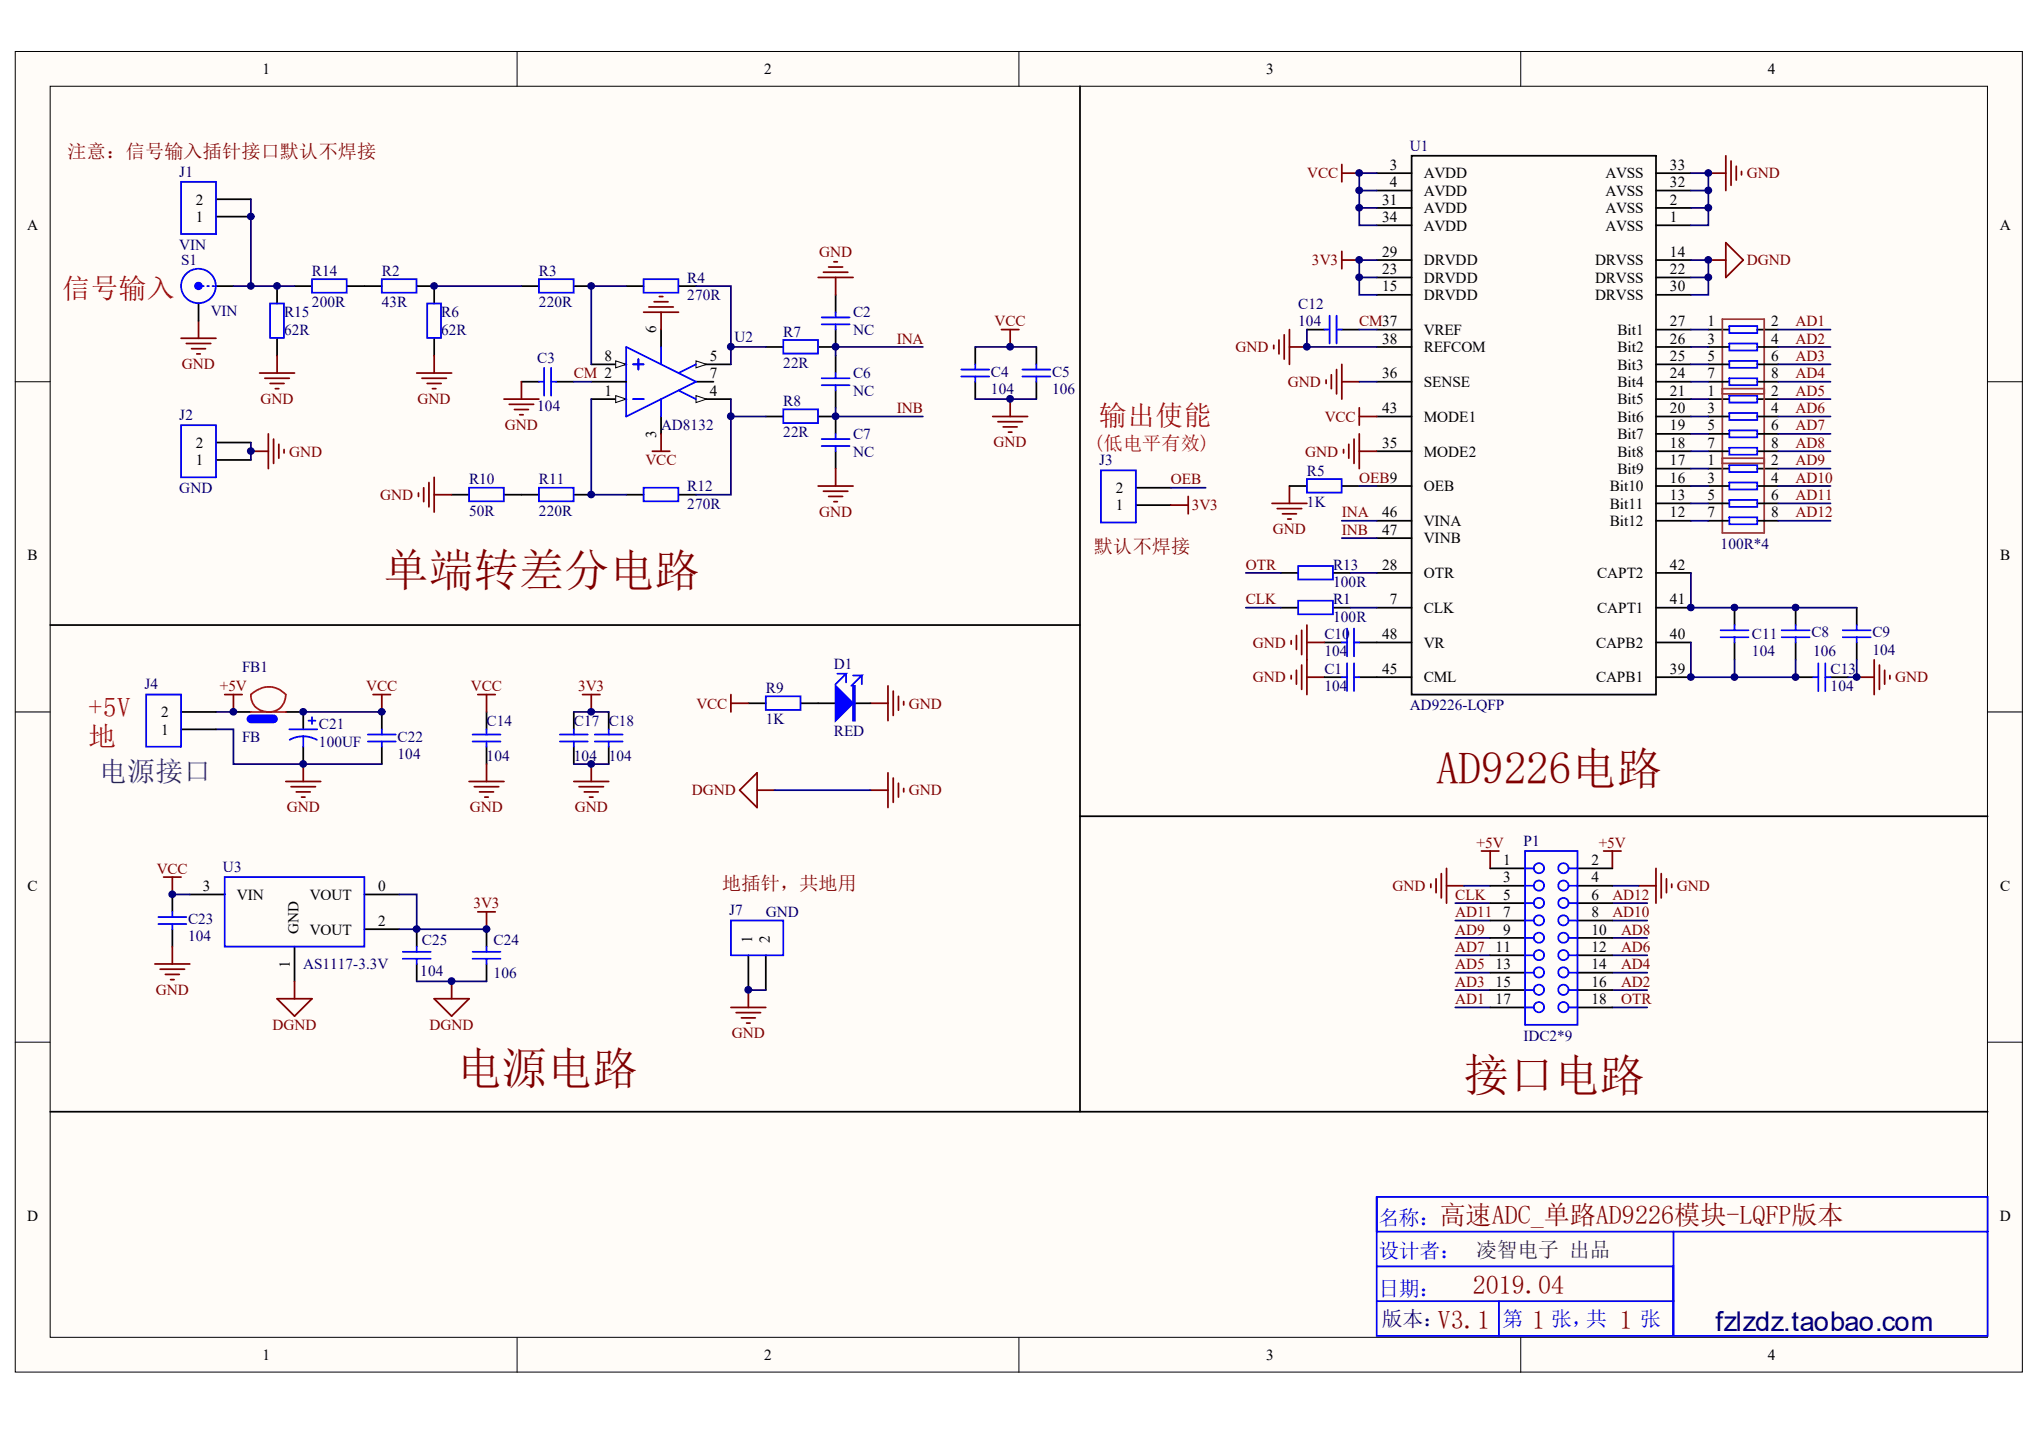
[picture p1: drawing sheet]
<svg xmlns="http://www.w3.org/2000/svg" width="288mm" height="202mm" viewBox="0 0 288 202" stroke-linecap="round" stroke-linejoin="round" font-family="sans-serif">
<g fill="#fffcf8" stroke="#000" stroke-width=".14">
<path d="M2.2 7.3h283.2v186.2h-283.2z"/>
<path d="M7.1 12.2h273.4v176.4h-273.4z"/>
</g>
<path d="M73 7.3v4.9M143.8 7.3v4.9M214.6 7.3v4.9M2.2 53.8h4.9M280.5 53.8h4.9M2.2 100.4h4.9M280.5 100.4h4.9M2.2 147h4.9M280.5 147h4.9M73 188.7v4.9M143.8 188.7v4.9M214.6 188.7v4.9" fill="none" stroke="#000" stroke-width=".14"/>
<g fill="none" stroke="#000" stroke-width=".25">
<path d="M30.5 30.6h4.9M30.5 28.1h4.9M194.3 24.4h4.9M194.3 26.9h4.9M194.3 31.8h4.9M194.3 29.3h4.9M194.3 36.7h4.9M194.3 39.1h4.9M199.2 22h34.5v76h-34.5zM233.7 24.4h4.9M233.7 26.9h4.9M233.7 31.8h4.9"/>
<path d="M233.7 29.3h4.9M233.7 36.7h4.9M233.7 39.1h4.9M28 42.8v2.5M30.5 40.4h2.4M39.1 40.4v2.4M39.1 47.7v2.5M41.6 40.4h2.4M49 40.4h4.9M58.8 40.4h2.5v2.4M61.3 47.7v2.5M73.6 53.8h2.4"/>
<path d="M78.5 53.8h2.5M83.4 56.3h5M194.3 53.8h4.9M194.3 46.5h4.9M194.3 48.9h4.9M194.3 58.8h4.9M194.3 41.6h4.9M233.7 53.8h4.9M233.7 46.5h4.9M233.7 48.9h4.9M233.7 51.4h4.9M233.7 56.3h4.9"/>
<path d="M233.7 58.8h4.9M233.7 41.6h4.9M30.5 64.9h4.9M30.5 62.4h4.9M194.3 73.5h4.9M194.3 75.9h4.9M194.3 63.7h4.9M194.3 68.6h4.9M233.7 73.5h4.9M233.7 61.2h4.9M233.7 63.7h4.9M233.7 66.1h4.9"/>
<path d="M233.7 68.6h4.9M233.7 71h4.9M194.3 95.5h4.9M194.3 90.6h4.9M194.3 85.7h4.9M194.3 80.8h4.9M233.7 95.5h4.9M233.7 90.6h4.9M233.7 85.7h4.9M233.7 80.8h4.9"/>
</g>
<g fill="none" stroke="#00f" stroke-width=".25">
<path d="M25.6 25.7h4.9v7.3h-4.9zM44 39.4h4.9v1.9h-4.9zM53.9 39.4h4.9v1.9h-4.9zM25.6 60h4.9v7.3h-4.9zM28.5 40.4h.3M29.2 40.4h.3M30 40.4h.2M38.1 42.8h2v4.9h-2zM60.3 42.8h1.9v4.9h-1.9zM76 53.8h.8M76.8 51.9v3.9M77.8 51.9v3.9"/>
<path d="M77.8 53.8h.7"/>
<circle cx="28" cy="40.3" r="2.44"/>
</g>
<g fill="none" stroke="#800000" stroke-width=".25">
<path d="M25.6 47.7h4.9M26.3 48.5h3.4M27 49.2h2M27.8 49.9h.5M28 45.3v2.4M36.6 52.6h5M37.4 53.4h3.4M38.1 54.1h2M38.9 54.8h.4M39.1 50.2v2.4M58.8 52.6h4.9M59.5 53.4h3.5"/>
<path d="M60.3 54.1h2M61 54.8h.5M61.3 50.2v2.4M35.4 63.7h2.5M37.9 61.2v4.9M38.6 61.9v3.5M39.3 62.7v1.9M40.1 63.4v.5"/>
</g>
<circle cx="28" cy="40.3" r=".47" fill="#00f" stroke="#00f" stroke-width=".25"/>
<path d="M35.4 62.4v2.5" fill="none" stroke="#000080" stroke-width=".25"/>
<path d="M86.9 55.8l1.5 .5-1.5 .5z" fill="#fffcf8" stroke="#000" stroke-width=".14"/>
<path d="M83.4 51.4h5" fill="none" stroke="#000" stroke-width=".25"/>
<path d="M86.9 50.9l1.5 .5-1.5 .5z" fill="#fffcf8" stroke="#000" stroke-width=".14"/>
<path d="M93.3 46.5v2.4M93.3 58.8v2.4M98.2 53.8h2.5M98.2 56.3h4.9" fill="none" stroke="#000" stroke-width=".25"/>
<path d="M98.2 55.8l1.5 .5-1.5 .5z" fill="#fffcf8" stroke="#000" stroke-width=".14"/>
<path d="M98.2 51.4h4.9" fill="none" stroke="#000" stroke-width=".25"/>
<path d="M98.2 50.9l1.5 .5-1.5 .5z" fill="#fffcf8" stroke="#000" stroke-width=".14"/>
<g fill="none" stroke="#00f" stroke-width=".25">
<path d="M76 39.4h4.9v1.9h-4.9zM90.8 39.4h4.9v1.9h-4.9zM88.4 48.9l9.8 4.9-9.8 5zM89.3 56.3h1.5M89.3 51.4h1.5M90.1 50.7v1.4M93.3 48.9v2.5M93.3 56.3v2.5M95.7 55.1l2.5 1.2M98.2 51.4l-2.5 1.2M110.5 57.7h4.9v2h-4.9zM110.5 48h4.9v1.9h-4.9z"/>
<path d="M115.9 53.4h4M115.9 54.3h4M115.9 44.8h4M115.9 45.8h4M117.9 44v.8M117.9 45.8v.7M117.9 52.6v.8M117.9 54.3v.8M135.7 53.1h3.9M135.7 52.1h3.9M137.6 51.4v.7M137.6 53.1v.7"/>
<path d="M144.3 53.1h3.9M144.3 52.1h3.9M146.2 51.4v.7M146.2 53.1v.7M186.9 46.5h.7M187.6 44.5v4M188.6 44.5v4M188.6 46.5h.7M244 55.8h4v1h-4zM244 58.3h4v.9h-4zM244 46h4v1h-4zM244 48.5h4v.9h-4z"/>
<path d="M244 50.9h4v1h-4zM244 53.4h4v.9h-4zM66.2 68.8h4.9v1.9h-4.9zM76 68.8h4.9v1.9h-4.9zM90.8 68.8h4.9v1.9h-4.9zM115.9 61.9h4M115.9 62.9h4M117.9 61.2v.7M117.9 62.9v.8M155.4 66.4h4.9v7.3h-4.9zM183.2 79.8h4.9v1.9h-4.9zM184.4 67.6h4.9v1.9h-4.9z"/>
<path d="M244 65.6h4v1h-4zM244 68.1h4v.9h-4zM244 70.5h4v1h-4zM244 73h4v1h-4zM244 60.7h4v1h-4zM244 63.2h4v.9h-4zM20.6 98h5v7.3h-5zM108.1 98.2h4.9v1.9h-4.9zM118.2 95h1.2l-1.5 1.5M119.4 95v1.3M120.4 95.3h1.2l-1.5 1.5M121.6 95.3v1.2"/>
<path d="M183.2 84.7h4.9v2h-4.9zM189.3 95.5h.8M189.3 90.6h.8M190.1 88.7v3.9M190.1 93.6v3.9M191.1 95.5h.7M191.1 88.7v3.9M191.1 93.6v3.9M191.1 90.6h.7M242.8 88.9h3.9M242.8 89.9h3.9M244.8 88.2v.7"/>
<path d="M244.8 89.9v.7M251.4 88.9h4M251.4 89.9h4M253.4 88.2v.7M253.4 89.9v.7M255.8 95.5h.8M256.6 93.6v3.9M257.6 93.6v3.9M257.6 95.5h.7M260 88.9h4M260 89.9h4M262 88.2v.7"/>
<path d="M262 89.9v.7M40.8 102.9h4M42.8 103.9h.8l1.1 .5M42.8 103.9h-.8l-1.1 .5M42.8 103.9v1.4M43.5 101.7h1M44 101.2v.9M51.9 103.6h3.9M51.9 104.6h3.9M53.9 102.9v.7M53.9 104.6v.7M66.7 103.6h3.9"/>
<path d="M66.7 104.6h3.9M68.7 102.9v.7M68.7 104.6v.7M79 103.6h3.9M79 104.6h3.9M81 102.9v.7M81 104.6v.7M83.9 103.6h4M83.9 104.6h4M85.9 102.9v.7M85.9 104.6v.7M22.3 129.4h4"/>
<path d="M22.3 130.3h4M24.3 128.6v.8M24.3 130.3v.8M31.7 123.7h19.7v9.8h-19.7zM56.8 134.3h4M56.8 135.2h4M58.8 133.5v.8M58.8 135.2v.8M66.7 134.3h3.9M66.7 135.2h3.9M68.7 133.5v.8M68.7 135.2v.8"/>
<path d="M103.1 129.9h7.4v4.9h-7.4zM215.2 120h7.4v24.6h-7.4zM215.2 122.5h1.2M215.2 124.9h1.2M215.2 127.4h1.2M215.2 129.9h1.2M215.2 132.3h1.2M215.2 134.8h1.2M215.2 137.2h1.2M215.2 139.7h1.2M221.4 122.5h1.2M221.4 124.9h1.2"/>
<path d="M221.4 127.4h1.2M221.4 129.9h1.2M221.4 132.3h1.2M221.4 134.8h1.2M221.4 137.2h1.2M221.4 139.7h1.2M215.2 142.1h1.2M221.4 142.1h1.2M194.3 168.8v4.9h41.8M236.1 173.7h44.4v14.7h-86.2v-19.6h86.2v4.9M236.1 173.7v14.7v-9.8h-41.8M194.3 183.5h41.8"/>
<path d="M211.5 183.5v4.9"/>
<circle cx="217.2" cy="137.2" r=".73"/>
<circle cx="217.2" cy="139.6" r=".73"/>
<circle cx="217.2" cy="127.4" r=".72"/>
<circle cx="217.2" cy="132.3" r=".72"/>
<circle cx="217.2" cy="134.7" r=".72"/>
<circle cx="217.2" cy="129.8" r=".72"/>
<circle cx="217.2" cy="124.9" r=".72"/>
<circle cx="217.2" cy="122.5" r=".72"/>
<circle cx="220.6" cy="139.6" r=".73"/>
<circle cx="220.6" cy="137.2" r=".73"/>
<circle cx="220.6" cy="127.4" r=".72"/>
<circle cx="220.6" cy="132.3" r=".72"/>
<circle cx="220.6" cy="134.7" r=".72"/>
<circle cx="220.6" cy="129.8" r=".72"/>
<circle cx="220.6" cy="124.9" r=".72"/>
<circle cx="220.6" cy="122.5" r=".72"/>
<circle cx="217.2" cy="142.1" r=".73"/>
<circle cx="220.6" cy="142.1" r=".73"/>
</g>
<g fill="none" stroke="#000" stroke-width=".25">
<path d="M152.4 12.2v144.6M73.6 40.4h2.4M81 40.4h2.4M83.4 53.8h5M88.4 40.4h2.4M95.7 40.4h2.5M108.1 58.8h2.4M108.1 48.9h2.4M115.5 58.8h2.4v2.4M117.9 46.5v2.4h-2.4M117.9 41.6v2.4M117.9 50.2v2.4"/>
<path d="M117.9 55.1v2.4M137.6 48.9v2.5M137.6 53.8v2.5M146.2 48.9v2.5M146.2 53.8v2.5M184.4 46.5h2.5M189.3 46.5h2.5M241.1 53.8h2.9M241.1 58.8h2.9M241.1 48.9h2.9M241.1 46.5h2.9M241.1 56.3h2.9"/>
<path d="M241.1 51.4h2.9M248 53.8h2.9M248 58.8h2.9M248 48.9h2.9M248 46.5h2.9M248 56.3h2.9M248 51.4h2.9M63.7 69.8h2.5M71.1 69.8h4.9M81 69.8h2.4M88.4 69.8h2.4M95.7 69.8h2.5"/>
<path d="M117.9 63.7v2.4M160.3 71.3h4.9M160.3 68.8h4.9M182 68.6h2.4M189.3 68.6h2.5M241.1 66.1h2.9M241.1 68.6h2.9M241.1 71h2.9M241.1 73.5h2.9M241.1 61.2h2.9M241.1 63.7h2.9M248 66.1h2.9"/>
<path d="M248 68.6h2.9M248 71h2.9M248 73.5h2.9M248 61.2h2.9M248 63.7h2.9M7.1 88.2h145.3M105.6 99.2h2.5M113 99.2h4.9M120.4 99.2h2.4M180.7 85.7h2.5M180.7 80.8h2.5M186.9 95.5h2.4"/>
<path d="M186.9 90.6h2.4M188.1 85.7h2.5M188.1 80.8h2.5M191.8 95.5h2.5M191.8 90.6h2.5M244.8 85.7v2.5M244.8 90.6v2.5M253.4 95.5h2.4M253.4 85.7v2.5M253.4 90.6v2.5M258.3 95.5h2.5M262 85.7v2.5"/>
<path d="M262 90.6v2.5M25.6 100.4h4.9M25.6 102.9h4.9M32.9 100.4h2.5M40.3 100.4h2.5v2.5M42.8 105.3v2.5M53.9 100.4v2.5M53.9 105.3v2.5M68.7 100.4v2.5M68.7 105.3v2.5M81 100.4v2.5M81 105.3v2.5"/>
<path d="M85.9 100.4v2.5M85.9 105.3v2.5M152.4 115.1h128.1M24.3 126.2v2.4M24.3 131.1v2.4M26.8 126.2h4.9M41.6 133.5v4.9M51.4 126.2h4.9M51.4 131.1h4.9M58.8 131.1v2.4M58.8 136v2.4M68.7 131.1v2.4"/>
<path d="M68.7 136v2.4M105.6 134.8v4.9M108.1 134.8v4.9M210.3 122.5h4.9M210.3 124.9h4.9M210.3 127.4h4.9M210.3 129.9h4.9M210.3 132.3h4.9M210.3 134.8h4.9M210.3 137.2h4.9M210.3 139.7h4.9M222.6 122.5h4.9"/>
<path d="M222.6 124.9h4.9M222.6 127.4h4.9M222.6 129.9h4.9M222.6 132.3h4.9M222.6 134.8h4.9M222.6 137.2h4.9M222.6 139.7h4.9M7.1 156.8h273.4M210.3 142.1h4.9M222.6 142.1h4.9"/>
</g>
<g fill="none" stroke="#000080" stroke-width=".25">
<path d="M35.4 28.1v12.3M191.8 26.9h2.5M191.8 29.3h2.5M191.8 39.1h2.5M194.3 24.4h-2.5v7.4h2.5M194.3 36.7h-2.5v4.9h2.5M238.6 24.4h2.5v7.4h-2.5M238.6 36.7h2.5v4.9h-2.5M238.6 26.9h2.5M238.6 29.3h2.5M238.6 39.1h2.5M32.9 40.4h8.7"/>
<path d="M61.3 40.4h12.3M81 53.8h2.4M83.4 56.3v13.5h5M88.4 40.4h-5v11M98.2 40.4h4.9v8.5h5M103.1 48.9v2.5M103.1 56.3v2.5M108.1 58.8h-5v11h-4.9M117.9 57.5v1.3h12.3M130.2 48.9h-12.3v1.3M137.6 48.9h8.6M137.6 56.3h8.6"/>
<path d="M184.4 46.5v2.4h9.9M191.8 53.8h2.5M191.8 46.5h2.5M238.6 53.8h2.5M238.6 46.5h2.5M238.6 48.9h2.5M238.6 51.4h2.5M238.6 56.3h2.5M238.6 58.8h2.5M250.9 53.8h7.4M250.9 46.5h7.4M250.9 48.9h7.4"/>
<path d="M250.9 51.4h7.4M250.9 56.3h7.4M250.9 58.8h7.4M165.2 68.8h4.9M189.3 73.5h5M189.3 75.9h5M191.8 68.6h2.5M238.6 73.5h2.5M238.6 61.2h2.5M238.6 63.7h2.5M238.6 66.1h2.5M238.6 68.6h2.5"/>
<path d="M238.6 71h2.5M250.9 73.5h7.4M250.9 61.2h7.4M250.9 63.7h7.4M250.9 66.1h7.4M250.9 68.6h7.4M250.9 71h7.4M175.8 85.7h4.9M175.8 80.8h4.9M190.6 85.7h3.7M190.6 80.8h3.7M238.6 80.8v4.9h23.4"/>
<path d="M238.6 90.6v4.9h6.2v-2.4M253.4 93.1v2.4h-8.6M262 93.1v2.4h-1.2M30.5 102.9h2.4v4.9h21M30.5 100.4h2.4M42.8 100.4h11.1M81 100.4h4.9M81 107.8h4.9M109.3 111.5h13.5M24.3 126.2h2.5M56.3 126.2h2.5v4.9M56.3 131.1h12.4"/>
<path d="M58.8 138.4h9.9M105.6 139.7h2.5M205.4 127.4h4.9M205.4 129.9h4.9M205.4 132.3h4.9M205.4 134.8h4.9M205.4 137.2h4.9M205.4 139.7h4.9M206.6 124.9h3.7M227.5 127.4h4.9M227.5 129.9h4.9M227.5 132.3h4.9"/>
<path d="M227.5 134.8h4.9M227.5 137.2h4.9M227.5 139.7h4.9M227.5 124.9h3.7M205.4 142.1h4.9M227.5 142.1h4.9"/>
</g>
<g fill="none" stroke="#800000" stroke-width=".25">
<path d="M115.5 39.1h4.9M116.2 38.4h3.4M116.9 37.7h2M117.7 36.9h.5M117.9 39.1v2.5M189.3 23.2v2.5M189.3 35.5v2.4M189.3 24.4h2.5M189.3 36.7h2.5M241.1 24.4h2.4M241.1 36.7h2.4M243.5 22v4.9"/>
<path d="M243.5 34.2l2.5 2.5-2.5 2.4zM244.3 22.7v3.4M245 23.4v2M245.7 24.2v.5M71.1 56.3h4.9M71.9 57h3.4M72.6 57.8h2M73.3 58.5h.5M73.6 53.8v2.5M90.8 44h4.9M91.6 43.3h3.4M92.3 42.6h2"/>
<path d="M93 41.8h.5M93.3 44v2.5M140.1 58.8h4.9M140.8 59.5h3.5M141.3 46.5h2.5M142.5 46.5v2.4M142.5 56.3v2.5M179.7 48.7v.5M180.5 48v1.9M181.2 47.2v3.5M182 46.5v4.9M182 48.9h2.4"/>
<path d="M187.1 53.6v.5M187.9 52.9v1.9M188.6 52.1v3.5M189.3 51.4v4.9M189.3 53.8h2.5M191.8 58.8h2.5M191.8 57.5v2.5M59 69.5v.5M59.8 68.8v2M60.5 68.1v3.4M61.3 67.3v4.9M61.3 69.8h2.4"/>
<path d="M92.1 63.7h2.4M93.3 61.2v2.5M115.5 68.6h4.9M116.2 69.3h3.4M116.9 70h2M117.7 70.8h.5M117.9 66.1v2.5M141.6 60.2h1.9M142.3 61h.5M165.2 71.3h2.5M167.7 70v2.5M179.5 71h4.9"/>
<path d="M180.2 71.7h3.5M181 72.5h1.9M181.7 73.2h.5M182 68.6v2.4M189.6 63.4v.5M190.3 62.7v1.9M191.1 61.9v3.5M191.8 63.7h2.5M191.8 61.2v4.9M31.7 98h2.5M32.9 98v2.4M52.6 98h2.5"/>
<path d="M53.9 98v2.4M67.4 98h2.5M68.7 98v2.4M82.2 98h2.5M83.4 98v2.4M103.1 99.2h2.5M103.1 98v2.4M122.8 99.2h2.5M125.3 96.8v4.9M126 97.5v3.4M126.8 98.2v2M127.5 99v.5"/>
<path d="M182.2 90.4v.5M182.2 95.3v.5M182.9 89.6v2M182.9 94.5v2M183.7 88.9v3.4M183.7 93.8v3.4M184.4 95.5h2.5M184.4 88.2v9.8M184.4 90.6h2.5M262 95.5h2.5M264.5 93.1v4.9M265.2 93.8v3.4"/>
<path d="M265.9 94.5v2M266.7 95.3v.5M40.3 110.2h5M41.1 111h3.4M41.8 111.7h2M42.5 112.4h.5M42.8 107.8v2.4M66.2 110.2h4.9M66.9 111h3.5M67.7 111.7h1.9M68.4 112.4h.5M68.7 107.8v2.4"/>
<path d="M81 110.2h4.9M81.7 111h3.5M82.4 111.7h2M83.2 112.4h.5M83.4 107.8v2.4M104.4 111.5l2.4-2.5v4.9zM106.8 111.5h2.5M122.8 111.5h2.5M125.3 109v4.9M126 109.7v3.5M126.8 110.5v1.9M127.5 111.2v.5"/>
<path d="M21.9 136h4.9M22.6 136.7h3.4M23.1 123.7h2.5M23.3 137.5h2M24.1 138.2h.5M24.3 123.7v2.5M24.3 133.5v2.5M41.6 138.4v2.5M63.7 138.4v2.5M67.4 128.6h2.5M68.7 128.6v2.5M105.6 139.7v2.4"/>
<path d="M201.9 124.7v.5M202.6 124v1.9M203.4 123.2v3.5M204.1 122.5v4.9M204.1 124.9h2.5M209 120h2.5M210.3 120v2.5M226.3 120h2.5M227.5 120v2.5M231.2 124.9h2.5M233.7 122.5v4.9M234.4 123.2v3.5"/>
<path d="M235.2 124v1.9M235.9 124.7v.5M39.1 140.9h4.9l-2.4 2.4zM61.3 140.9h4.9l-2.5 2.4zM103.1 142.1h5M103.9 142.8h3.4M104.6 143.6h2M105.4 144.3h.4"/>
</g>
<path d="M243 45h6v30.2h-6zM243 54.8h6M243 55.6h6M243 64.6h6M243 65.4h6" fill="none" stroke="#804040" stroke-width=".25"/>
<path d="M35.4 98a3.3 3.3 0 0 1 4.9 .1 2.49 2.49 0 0 1-2.1 2.3 2.49 2.49 0 0 1-2.7-1.6zM35.4 100.4h2.5M37.9 100.4h2.4" fill="none" stroke="#f00" stroke-width=".25"/>
<path d="M35.4 101.4h4.9" fill="none" stroke="#00f" stroke-width="1.2" stroke-dasharray="3.2 3.2"/>
<g fill="#00f" stroke="#00f" stroke-width=".25">
<path d="M117.9 96.8l2.5 2.4-2.5 2.5z"/>
<path d="M120.4 96.8h.2v4.9h-.2z" fill-rule="evenodd"/>
</g>
<g fill="#000080" stroke="#000080" stroke-width=".14">
<circle cx="24.3" cy="126.2" r=".47"/>
<circle cx="32.9" cy="100.4" r=".47"/>
<circle cx="35.4" cy="63.6" r=".47"/>
<circle cx="35.4" cy="40.3" r=".47"/>
<circle cx="35.4" cy="30.5" r=".47"/>
<circle cx="39.1" cy="40.3" r=".47"/>
<circle cx="42.8" cy="107.8" r=".47"/>
<circle cx="42.8" cy="100.4" r=".47"/>
<circle cx="53.9" cy="100.4" r=".47"/>
<circle cx="58.8" cy="131.1" r=".47"/>
<circle cx="61.3" cy="40.3" r=".47"/>
<circle cx="63.7" cy="138.4" r=".48"/>
<circle cx="68.6" cy="131.1" r=".47"/>
<circle cx="83.4" cy="107.8" r=".47"/>
<circle cx="83.4" cy="100.4" r=".47"/>
<circle cx="83.4" cy="69.8" r=".47"/>
<circle cx="83.4" cy="40.3" r=".47"/>
<circle cx="103.1" cy="58.7" r=".48"/>
<circle cx="103.1" cy="48.9" r=".48"/>
<circle cx="105.6" cy="139.6" r=".48"/>
<circle cx="117.9" cy="58.7" r=".48"/>
<circle cx="117.9" cy="48.9" r=".48"/>
<circle cx="142.5" cy="56.3" r=".48"/>
<circle cx="142.5" cy="48.9" r=".48"/>
<circle cx="184.4" cy="48.9" r=".48"/>
<circle cx="191.8" cy="39.1" r=".47"/>
<circle cx="191.8" cy="36.7" r=".47"/>
<circle cx="191.8" cy="29.3" r=".47"/>
<circle cx="191.8" cy="26.9" r=".47"/>
<circle cx="191.8" cy="24.4" r=".47"/>
<circle cx="238.6" cy="95.5" r=".47"/>
<circle cx="238.6" cy="85.7" r=".47"/>
<circle cx="241.1" cy="39.1" r=".47"/>
<circle cx="241.1" cy="36.7" r=".47"/>
<circle cx="241.1" cy="29.3" r=".47"/>
<circle cx="241.1" cy="26.9" r=".47"/>
<circle cx="241.1" cy="24.4" r=".47"/>
<circle cx="244.8" cy="95.5" r=".47"/>
<circle cx="244.8" cy="85.7" r=".47"/>
<circle cx="253.4" cy="95.5" r=".47"/>
<circle cx="253.4" cy="85.7" r=".47"/>
<circle cx="262" cy="95.5" r=".47"/>
</g>
<g font-size="6.4" fill="#800000">
<text x="54.1" y="82.6">单端转差分电路</text>
<text x="202.6" y="110.6">AD9226电路</text>
<text x="64.5" y="153">电源电路</text>
<text x="206.6" y="154">接口电路</text>
</g>
<g font-size="3.9" fill="#bf0000">
<text x="8.8" y="42">信号输入</text>
<text x="155.1" y="59.9">输出使能</text>
<text x="12.5" y="101.1">+5V</text>
<text x="12.5" y="105.3">地</text>
</g>
<text font-size="3.9" fill="#17396b" x="14" y="110.2">电源接口</text>
<text font-size="3.8" fill="#000080" x="242.1" y="187.8">fzlzdz.taobao.com</text>
<g font-size="3.7" fill="#800000">
<text x="203.1" y="172.7">高速ADC_单路AD9226模块-LQFP版本</text>
<text x="207.8" y="182.5">2019.04</text>
<text x="202.9" y="187.4">V3.1</text>
<text x="216.2" y="187.4">1</text>
<text x="228.5" y="187.4">1</text>
</g>
<g font-size="2.9" fill="#00f">
<text x="194.5" y="172.8">名称：</text>
<text x="194.5" y="177.5">设计者：</text>
<text x="194.5" y="182.9">日期：</text>
<text x="212" y="187.1">第</text>
<text x="218.9" y="187.1">张，共</text>
<text x="231.5" y="187.1">张</text>
</g>
<text font-size="2.9" fill="#400040" x="208.3" y="177.2">凌智电子 出品</text>
<text font-size="2.9" fill="#000080" x="195" y="187.1">版本：</text>
<g font-size="2.7" fill="#800000">
<text x="9.5" y="22.3">注意：信号输入插针接口默认不焊接</text>
<text x="154.4" y="78">默认不焊接</text>
<text x="101.9" y="125.5">地插针，共地用</text>
</g>
<text font-size="2.7" fill="#bf0000" x="154.4" y="63.5">(低电平有效)</text>
<g font-size="2.2">
<text x="37" y="10.4">1</text>
<text x="107.8" y="10.4">2</text>
<text x="178.7" y="10.4">3</text>
<text x="249.5" y="10.4">4</text>
<text x="196.1" y="23.9">3</text>
<text x="235.6" y="23.9">33</text>
<text x="27.6" y="28.8">2</text>
<text x="195" y="28.8">31</text>
<text x="196.1" y="26.4">4</text>
<text x="200.9" y="25.2">AVDD</text>
<text x="200.9" y="27.6">AVDD</text>
<text x="226.6" y="27.6">AVSS</text>
<text x="226.6" y="25.2">AVSS</text>
<text x="235.6" y="28.8">2</text>
<text x="235.6" y="26.4">32</text>
<text x="3.9" y="32.5">A</text>
<text x="27.6" y="31.3">1</text>
<text x="195" y="31.3">34</text>
<text x="200.9" y="30.1">AVDD</text>
<text x="200.9" y="32.5">AVDD</text>
<text x="226.6" y="32.5">AVSS</text>
<text x="226.6" y="30.1">AVSS</text>
<text x="235.6" y="31.3">1</text>
<text x="282.2" y="32.5">A</text>
<text x="195" y="41.1">15</text>
<text x="195" y="38.7">23</text>
<text x="195" y="36.2">29</text>
<text x="200.9" y="39.9">DRVDD</text>
<text x="200.9" y="37.4">DRVDD</text>
<text x="225.1" y="37.4">DRVSS</text>
<text x="225.1" y="39.9">DRVSS</text>
<text x="235.6" y="36.2">14</text>
<text x="235.6" y="38.7">22</text>
<text x="235.6" y="41.1">30</text>
<text x="200.9" y="47.2">VREF</text>
<text x="200.9" y="42.3">DRVDD</text>
<text x="225.1" y="42.3">DRVSS</text>
<text x="228.2" y="47.2">Bit1</text>
<text x="235.6" y="46">27</text>
<text x="240.9" y="46">1</text>
<text x="249.9" y="46">2</text>
<text x="85.3" y="50.9">8</text>
<text x="100.2" y="53.4">7</text>
<text x="100.2" y="50.9">5</text>
<text x="195" y="53.4">36</text>
<text x="195" y="48.5">38</text>
<text x="200.9" y="49.7">REFCOM</text>
<text x="228.2" y="49.7">Bit2</text>
<text x="228.2" y="52.1">Bit3</text>
<text x="235.6" y="48.5">26</text>
<text x="235.6" y="50.9">25</text>
<text x="235.6" y="53.4">24</text>
<text x="240.9" y="48.5">3</text>
<text x="240.9" y="50.9">5</text>
<text x="240.9" y="53.4">7</text>
<text x="249.9" y="48.5">4</text>
<text x="249.9" y="50.9">6</text>
<text x="249.9" y="53.4">8</text>
<text x="85.3" y="55.8">1</text>
<text x="100.2" y="55.8">4</text>
<text x="195" y="58.3">43</text>
<text x="200.9" y="54.6">SENSE</text>
<text x="200.9" y="59.5">MODE1</text>
<text x="228.2" y="54.6">Bit4</text>
<text x="228.2" y="57">Bit5</text>
<text x="228.2" y="59.5">Bit6</text>
<text x="235.6" y="55.8">21</text>
<text x="235.6" y="58.3">20</text>
<text x="240.9" y="55.8">1</text>
<text x="240.9" y="58.3">3</text>
<text x="249.9" y="55.8">2</text>
<text x="249.9" y="58.3">4</text>
<text x="27.6" y="65.6">1</text>
<text x="27.6" y="63.2">2</text>
<text x="195" y="63.2">35</text>
<text x="200.9" y="64.4">MODE2</text>
<text x="228.2" y="61.9">Bit7</text>
<text x="228.2" y="64.4">Bit8</text>
<text x="235.6" y="60.7">19</text>
<text x="235.6" y="63.2">18</text>
<text x="235.6" y="65.6">17</text>
<text x="240.9" y="65.6">1</text>
<text x="240.9" y="60.7">5</text>
<text x="240.9" y="63.2">7</text>
<text x="249.9" y="65.6">2</text>
<text x="249.9" y="60.7">6</text>
<text x="249.9" y="63.2">8</text>
<text x="157.4" y="69.5">2</text>
<text x="200.9" y="69.3">OEB</text>
<text x="227.2" y="69.3">Bit10</text>
<text x="227.2" y="71.8">Bit11</text>
<text x="228.2" y="66.9">Bit9</text>
<text x="235.6" y="68.1">16</text>
<text x="235.6" y="70.5">13</text>
<text x="240.9" y="68.1">3</text>
<text x="240.9" y="70.5">5</text>
<text x="249.9" y="68.1">4</text>
<text x="249.9" y="70.5">6</text>
<text x="157.4" y="72">1</text>
<text x="195" y="73">46</text>
<text x="195" y="75.4">47</text>
<text x="200.9" y="74.2">VINA</text>
<text x="200.9" y="76.7">VINB</text>
<text x="227.2" y="74.2">Bit12</text>
<text x="235.6" y="73">12</text>
<text x="240.9" y="73">7</text>
<text x="249.9" y="73">8</text>
<text x="3.9" y="79.1">B</text>
<text x="195" y="80.3">28</text>
<text x="200.9" y="81.6">OTR</text>
<text x="225.4" y="81.6">CAPT2</text>
<text x="235.6" y="80.3">42</text>
<text x="282.2" y="79.1">B</text>
<text x="196.1" y="85.2">7</text>
<text x="200.9" y="86.5">CLK</text>
<text x="225.4" y="86.5">CAPT1</text>
<text x="235.6" y="85.2">41</text>
<text x="195" y="95">45</text>
<text x="195" y="90.1">48</text>
<text x="200.9" y="91.4">VR</text>
<text x="225.2" y="91.4">CAPB2</text>
<text x="235.6" y="95">39</text>
<text x="235.6" y="90.1">40</text>
<text x="22.7" y="101.2">2</text>
<text x="200.9" y="96.3">CML</text>
<text x="225.2" y="96.3">CAPB1</text>
<text x="22.7" y="103.6">1</text>
<text x="3.9" y="125.6">C</text>
<text x="28.6" y="125.7">3</text>
<text x="53.4" y="125.7">0</text>
<text x="212.1" y="122">1</text>
<text x="212.1" y="124.5">3</text>
<text x="224.6" y="122">2</text>
<text x="224.6" y="124.5">4</text>
<text x="282.2" y="125.6">C</text>
<text x="33.4" y="126.9">VIN</text>
<text x="43.7" y="126.9">VOUT</text>
<text x="43.7" y="131.8">VOUT</text>
<text x="53.4" y="130.6">2</text>
<text x="212.1" y="126.9">5</text>
<text x="212.1" y="129.4">7</text>
<text x="212.1" y="131.8">9</text>
<text x="224.6" y="126.9">6</text>
<text x="224.6" y="129.4">8</text>
<text x="224.6" y="131.8">10</text>
<text x="211" y="134.3">11</text>
<text x="211" y="136.7">13</text>
<text x="224.6" y="134.3">12</text>
<text x="224.6" y="136.7">14</text>
<text x="211" y="139.2">15</text>
<text x="211" y="141.6">17</text>
<text x="224.6" y="139.2">16</text>
<text x="224.6" y="141.6">18</text>
<text x="3.9" y="172.2">D</text>
<text x="282.2" y="172.2">D</text>
<text x="37" y="191.9">1</text>
<text x="107.8" y="191.9">2</text>
<text x="178.7" y="191.9">3</text>
<text x="249.5" y="191.9">4</text>
</g>
<g font-size="2.2" fill="#000080">
<text x="199" y="21.2">U1</text>
<text x="25.3" y="24.9">J1</text>
<text x="25.3" y="35.2">VIN</text>
<text x="25.6" y="37.4">S1</text>
<text x="44" y="38.9">R14</text>
<text x="53.9" y="38.9">R2</text>
<text x="76" y="38.9">R3</text>
<text x="97" y="39.9">R4</text>
<text x="29.7" y="44.5">VIN</text>
<text x="40.1" y="44.8">R15</text>
<text x="40.1" y="47.2">62R</text>
<text x="44" y="43.3">200R</text>
<text x="53.9" y="43.3">43R</text>
<text x="62.3" y="44.8">R6</text>
<text x="62.3" y="47.2">62R</text>
<text x="76" y="43.3">220R</text>
<text x="97" y="42.3">270R</text>
<text x="110.5" y="47.5">R7</text>
<text x="120.4" y="44.8">C2</text>
<text x="120.4" y="47.2">NC</text>
<text x="183.2" y="43.6">C12</text>
<text x="183.2" y="46">104</text>
<text x="75.8" y="51.2">C3</text>
<text x="103.6" y="48.2">U2</text>
<text x="110.5" y="51.9">22R</text>
<text x="120.4" y="53.4">C6</text>
<text x="139.8" y="53.1">C4</text>
<text x="148.5" y="53.1">C5</text>
<text x="25.3" y="59.3">J2</text>
<text x="75.8" y="58">104</text>
<text x="110.5" y="57.3">R8</text>
<text x="120.4" y="55.8">NC</text>
<text x="139.8" y="55.6">104</text>
<text x="148.5" y="55.6">106</text>
<text x="93.3" y="60.7">AD8132</text>
<text x="110.5" y="61.7">22R</text>
<text x="120.4" y="61.9">C7</text>
<text x="120.4" y="64.4">NC</text>
<text x="155.1" y="65.6">J3</text>
<text x="25.3" y="69.5">GND</text>
<text x="66.2" y="68.3">R10</text>
<text x="76" y="68.3">R11</text>
<text x="97" y="69.3">R12</text>
<text x="97" y="71.8">270R</text>
<text x="184.4" y="67.1">R5</text>
<text x="184.4" y="71.5">1K</text>
<text x="66.2" y="72.7">50R</text>
<text x="76" y="72.7">220R</text>
<text x="242.8" y="77.4">100R*4</text>
<text x="188.1" y="80.3">R13</text>
<text x="188.1" y="82.8">100R</text>
<text x="188.1" y="85.2">R1</text>
<text x="188.1" y="87.7">100R</text>
<text x="255.6" y="89.9">C8</text>
<text x="264.2" y="89.9">C9</text>
<text x="34.2" y="94.8">FB1</text>
<text x="117.7" y="94.3">D1</text>
<text x="186.9" y="95">C1</text>
<text x="186.9" y="90.1">C10</text>
<text x="186.9" y="92.6">104</text>
<text x="247.2" y="90.1">C11</text>
<text x="247.2" y="92.6">104</text>
<text x="255.8" y="92.6">106</text>
<text x="258.3" y="95">C13</text>
<text x="264.2" y="92.4">104</text>
<text x="20.4" y="97.3">J4</text>
<text x="108.1" y="97.7">R9</text>
<text x="186.9" y="97.5">104</text>
<text x="199" y="100.2">AD9226-LQFP</text>
<text x="258.3" y="97.5">104</text>
<text x="34.2" y="104.6">FB</text>
<text x="45" y="102.9">C21</text>
<text x="45" y="105.3">100UF</text>
<text x="56.1" y="104.6">C22</text>
<text x="56.1" y="107.1">104</text>
<text x="68.7" y="102.4">C14</text>
<text x="68.7" y="107.3">104</text>
<text x="81" y="102.4">C17</text>
<text x="81" y="107.3">104</text>
<text x="85.9" y="102.4">C18</text>
<text x="85.9" y="107.3">104</text>
<text x="108.1" y="102.2">1K</text>
<text x="117.7" y="103.9">RED</text>
<text x="215" y="119.3">P1</text>
<text x="31.5" y="123">U3</text>
<text x="26.5" y="130.4">C23</text>
<text x="102.9" y="129.1">J7</text>
<text x="108.1" y="129.4">GND</text>
<text x="26.5" y="132.8">104</text>
<text x="42.8" y="136.7">AS1117-3.3V</text>
<text x="59.3" y="137.7">104</text>
<text x="59.5" y="133.3">C25</text>
<text x="69.6" y="133.3">C24</text>
<text x="69.6" y="138">106</text>
<text x="215" y="146.8">IDC2*9</text>
</g>
<g font-size="2.2" fill="#800000">
<text x="184.5" y="25.2">VCC</text>
<text x="246.5" y="25.2">GND</text>
<text x="115.6" y="36.2">GND</text>
<text x="185.1" y="37.4">3V3</text>
<text x="246.5" y="37.4">DGND</text>
<text x="140.4" y="46">VCC</text>
<text x="191.8" y="46">CM37</text>
<text x="253.4" y="46">AD1</text>
<text x="25.7" y="52.1">GND</text>
<text x="81" y="53.4">CM 2</text>
<text x="126.5" y="48.5">INA</text>
<text x="174.3" y="49.7">GND</text>
<text x="253.4" y="48.5">AD2</text>
<text x="253.4" y="50.9">AD3</text>
<text x="253.4" y="53.4">AD4</text>
<text x="36.8" y="57">GND</text>
<text x="58.9" y="57">GND</text>
<text x="126.5" y="58.3">INB</text>
<text x="181.7" y="54.6">GND</text>
<text x="186.9" y="59.5">VCC</text>
<text x="253.4" y="55.8">AD5</text>
<text x="253.4" y="58.3">AD6</text>
<text x="40.8" y="64.4">GND</text>
<text x="71.2" y="60.7">GND</text>
<text x="91.1" y="65.6">VCC</text>
<text x="140.2" y="63.1">GND</text>
<text x="184.2" y="64.4">GND</text>
<text x="253.4" y="60.7">AD7</text>
<text x="253.4" y="63.2">AD8</text>
<text x="253.4" y="65.6">AD9</text>
<text x="53.6" y="70.5">GND</text>
<text x="165.2" y="68.3">OEB</text>
<text x="191.8" y="68.1">OEB9</text>
<text x="253.4" y="68.1">AD10</text>
<text x="253.4" y="70.5">AD11</text>
<text x="115.6" y="72.9">GND</text>
<text x="168.2" y="72">3V3</text>
<text x="179.6" y="75.4">GND</text>
<text x="189.3" y="73">INA</text>
<text x="189.3" y="75.4">INB</text>
<text x="253.4" y="73">AD12</text>
<text x="175.8" y="80.3">OTR</text>
<text x="175.8" y="85.2">CLK</text>
<text x="176.8" y="91.4">GND</text>
<text x="31" y="97.5">+5V</text>
<text x="51.7" y="97.5">VCC</text>
<text x="66.5" y="97.5">VCC</text>
<text x="81.6" y="97.5">3V3</text>
<text x="98.3" y="100">VCC</text>
<text x="128.3" y="100">GND</text>
<text x="176.8" y="96.3">GND</text>
<text x="267.4" y="96.3">GND</text>
<text x="97.6" y="112.2">DGND</text>
<text x="128.3" y="112.2">GND</text>
<text x="40.5" y="114.6">GND</text>
<text x="66.3" y="114.6">GND</text>
<text x="81.1" y="114.6">GND</text>
<text x="208.4" y="119.6">+5V</text>
<text x="225.6" y="119.6">+5V</text>
<text x="22.1" y="123.2">VCC</text>
<text x="196.5" y="125.7">GND</text>
<text x="236.6" y="125.7">GND</text>
<text x="66.8" y="128.1">3V3</text>
<text x="205.4" y="126.9">CLK</text>
<text x="205.4" y="131.8">AD9</text>
<text x="205.4" y="129.4">AD11</text>
<text x="227.5" y="129.4">AD10</text>
<text x="227.5" y="126.9">AD12</text>
<text x="228.8" y="131.8">AD8</text>
<text x="205.4" y="136.7">AD5</text>
<text x="205.4" y="134.3">AD7</text>
<text x="228.8" y="136.7">AD4</text>
<text x="228.8" y="134.3">AD6</text>
<text x="22" y="140.4">GND</text>
<text x="205.4" y="141.6">AD1</text>
<text x="205.4" y="139.2">AD3</text>
<text x="228.8" y="139.2">AD2</text>
<text x="228.8" y="141.6">OTR</text>
<text x="38.4" y="145.3">DGND</text>
<text x="60.6" y="145.3">DGND</text>
<text x="103.3" y="146.5">GND</text>
</g>
<g font-size="2.1">
<text x="92.6" y="47" transform="rotate(-90 92.6 47)">6</text>
<text x="92.6" y="61.8" transform="rotate(-90 92.6 61.8)">3</text>
<text x="42.1" y="131.8" transform="rotate(-90 42.1 131.8)">GND</text>
<text x="40.9" y="136.6" transform="rotate(-90 40.9 136.6)">1</text>
<text x="106.1" y="133" transform="rotate(-90 106.1 133)">1</text>
<text x="108.6" y="133" transform="rotate(-90 108.6 133)">2</text>
</g>
</svg>
